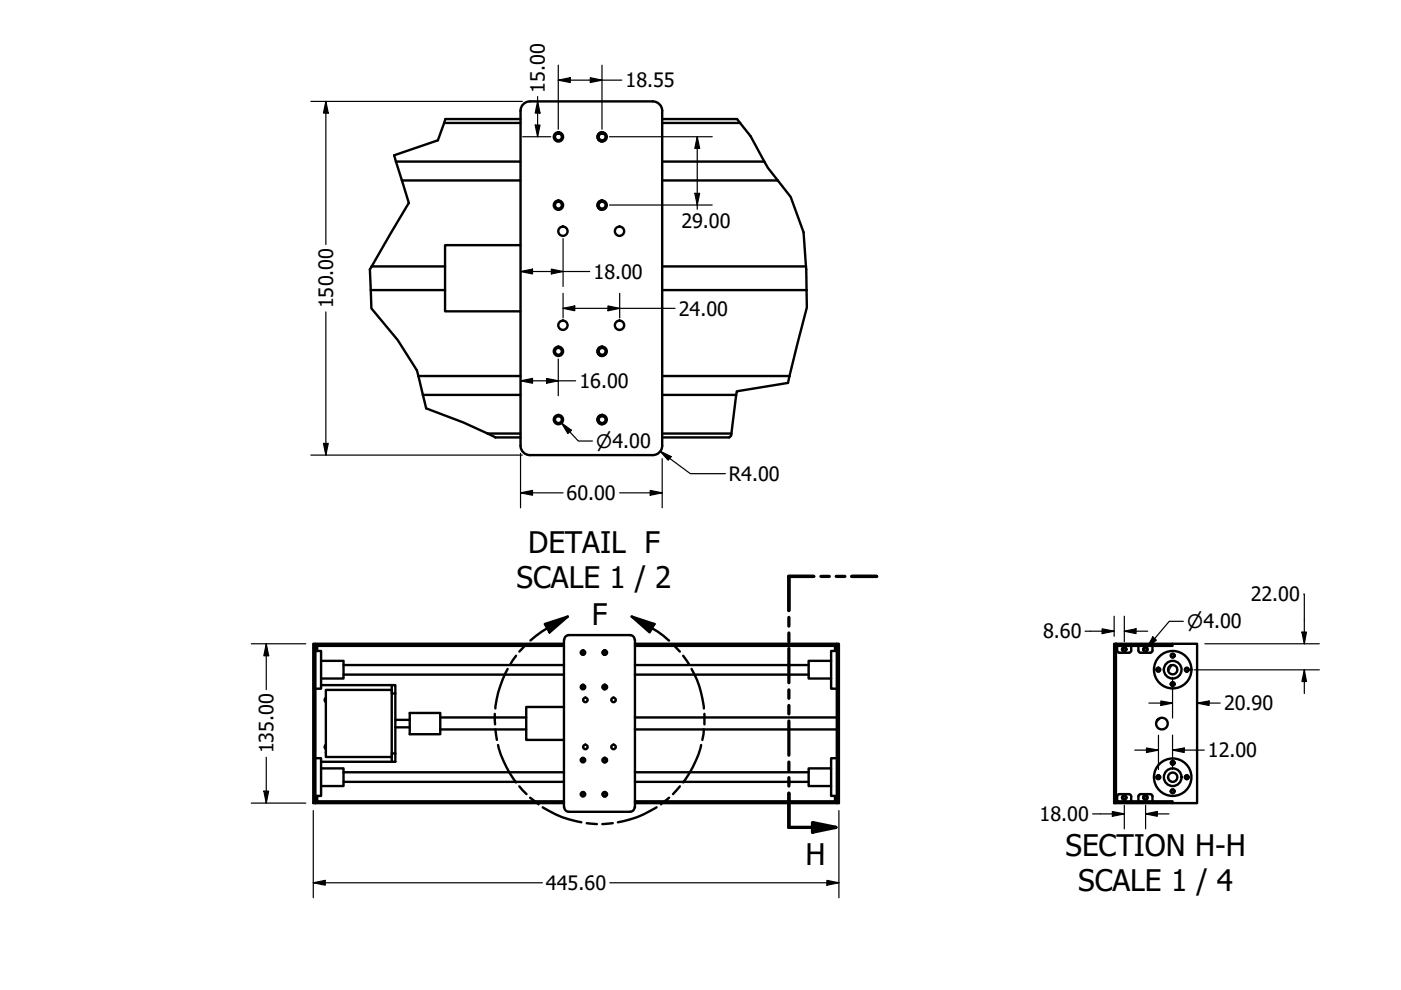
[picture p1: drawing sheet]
<svg xmlns="http://www.w3.org/2000/svg" width="297mm" height="210mm" viewBox="0 0 297 210" stroke-linecap="round" stroke-linejoin="round" font-family="sans-serif">
<!-- layer: Hatch (ANSI) -->
<g fill="none" stroke="#000" stroke-width=".21">
<path d="M236.2 138.1l.4 .7M241.2 136.5l.7 .4M247.5 136.5l.7 .4M236.2 157.2l.4 .7M236.2 150.8l.4 .7M236.2 144.5l.4 .7M246.2 152.2l-1.1 1.1M248.5 141.1l-.8 1.3M236.2 169.9l.2 .4M236.2 163.5l.4 .7M241.9 169.9l-.7 .4M247.7 165.1l.7 .7"/>
<path d="M248.2 169.9l-.7 .4"/>
</g>
<!-- layer: Visible (ANSI) -->
<g fill="none" stroke="#000" stroke-width=".51">
<path d="M83.9 34.3h26.5M85.2 38.3h25.2M94.2 26.1h16.2M94.4 25.2h16M127.7 28a.98 .98 0 0 0-1 1 .98 .98 0 0 0 1 1M138.4 21.5h-26a2 2 0 0 0-2 2v71a2 2 0 0 0 2 2h26M138.4 21.5a2 2 0 0 1 2 2v71a2 2 0 0 1-2 2M140.4 34.3h21.7M140.4 38.3h24.5M140.4 25.2h15.9M140.4 26.1h16.5M78.8 56.5h15.6"/>
<path d="M110.4 52h-16v14h16M127.7 42.5a.98 .98 0 0 0-1 1 .98 .98 0 0 0 1 1M140.4 56.5h30.5M78.6 61.5h15.8M88.7 79.7h21.7M127.7 73.5a.98 .98 0 0 0-1 1 .98 .98 0 0 0 1 1M140.4 61.5h30.6M140.4 79.7h27M89.7 83.7h20.7M103.4 91.9h7M105 92.7h5.4M127.7 88a.98 .98 0 0 0-1 1 .98 .98 0 0 0 1 1"/>
<path d="M140.4 83.7h15.7M140.4 92.7h14.2M140.4 91.9h14.7M66.9 138h1.2v8h-1.2M66.9 136.5h52.7M66.9 136.9h52.7M67.2 136.9v1.1M119.6 135.7v35.5M120.6 134.7h13M120.6 134.7a.98 .98 0 0 0-1 .9M128.2 137.9a.48 .48 0 0 0-.4 .5 .48 .48 0 0 0 .4 .4M133.6 134.7a.98 .98 0 0 1 1 .9"/>
<path d="M134.6 135.7v35.5M134.6 136.5h42.8M134.6 136.9h42.8M177 136.9v1.1M177.4 138h-1.2v8h1.2M236.2 136.5h.4v33.8h-.4zM236.6 136.5h12v.4h-12zM236.9 136.9v1l.2 .4 2.2 .1M239.8 136.9v1.3l-.4 .2M241.4 136.9v1l.2 .4 2.2 .1M244.3 136.9v1.3l-.4 .2M248.6 136.5h5.2v33.8h-5.2"/>
<path d="M68.1 140.1h4.7v3.8h-4.7M68.1 145.3h15M69.1 148l-.3 .4 .3 .5M69.1 157.9l-.3 .5 .3 .4M72.8 141h46.8M72.8 143h46.8M83.1 146.3h-14v14.2h14M83.1 159.7h.7v1.8h-.7zM83.1 145.3h.7v1.7h-.7zM83.1 147v12.7M83.8 152.6h3.1M83.8 154.2h3.1"/>
<path d="M83.8 147v12.7M86.9 151.2h6.4v4.5h-6.4zM93.3 152.1h18.3M93.3 154.7h18.3M119.6 149.9h-8v7h8M128.2 145.2a.48 .48 0 0 0-.4 .5 .48 .48 0 0 0 .4 .4M134.6 152.1h42.8M134.6 154.7h42.8M134.6 141h36.8M134.6 143h36.8M176.2 140.1h-4.8v3.8h4.8M66.9 160.8h1.2v8h-1.2"/>
<path d="M66.9 170.3v-33.8h-.5v33.8h53.2M66.9 169.9h52.7M67.2 168.8v1.1M68.1 162.9h4.7v3.8h-4.7M68.1 161.5h15M72.8 163.7h46.8M72.8 165.8h46.8M119.6 171.1a.98 .98 0 0 0 1 1M120.6 172.1h13M128.2 167.9a.48 .48 0 0 0-.4 .5 .48 .48 0 0 0 .4 .5M128.2 160.7a.48 .48 0 0 0-.4 .5 .48 .48 0 0 0 .4 .4M134.6 171.1a.98 .98 0 0 1-1 1"/>
<path d="M134.6 170.3h43.3v-33.8h-.5v33.8M134.6 163.7h36.8M134.6 165.8h36.8M134.6 169.9h42.8M176.2 162.9h-4.8v3.8h4.8M177 168.8v1.1M177.4 160.8h-1.2v8h1.2M236.6 169.9h12v.4h-12zM239.3 168.4h-2.2l-.2 .4v1.1M239.4 168.4l.4 .2v1.3M243.8 168.4h-2.2l-.2 .4v1.1M243.9 168.4l.4 .2v1.3"/>
<circle cx="118.4" cy="29" r=".98"/>
<circle cx="118.4" cy="29" r=".73"/>
<circle cx="127.7" cy="29" r=".98"/>
<circle cx="127.7" cy="29" r=".73"/>
<circle cx="118.4" cy="43.5" r=".98"/>
<circle cx="118.4" cy="43.5" r=".73"/>
<circle cx="119.3" cy="49" r=".98"/>
<circle cx="127.7" cy="43.5" r=".98"/>
<circle cx="127.7" cy="43.5" r=".73"/>
<circle cx="131.3" cy="49" r=".98"/>
<circle cx="118.4" cy="74.5" r=".98"/>
<circle cx="118.4" cy="74.5" r=".73"/>
<circle cx="119.3" cy="69" r=".98"/>
<circle cx="127.7" cy="74.5" r=".98"/>
<circle cx="127.7" cy="74.5" r=".73"/>
<circle cx="131.3" cy="69" r=".98"/>
<circle cx="118.4" cy="89" r=".98"/>
<circle cx="118.4" cy="89" r=".73"/>
<circle cx="127.7" cy="89" r=".98"/>
<circle cx="127.7" cy="89" r=".73"/>
<circle cx="123.6" cy="138.4" r=".35"/>
<circle cx="123.6" cy="138.4" r=".48"/>
<circle cx="128.2" cy="138.4" r=".35"/>
<circle cx="128.2" cy="138.4" r=".48"/>
<circle cx="238.3" cy="137.7" r=".48"/>
<circle cx="238.3" cy="137.7" r=".35"/>
<circle cx="242.9" cy="137.7" r=".35"/>
<circle cx="242.9" cy="137.7" r=".48"/>
<circle cx="248.6" cy="139" r=".41"/>
<circle cx="248.6" cy="139" r=".35"/>
<circle cx="123.6" cy="145.7" r=".35"/>
<circle cx="123.6" cy="145.7" r=".48"/>
<circle cx="124.1" cy="148.4" r=".48"/>
<circle cx="124.1" cy="158.4" r=".48"/>
<circle cx="128.2" cy="145.7" r=".35"/>
<circle cx="128.2" cy="145.7" r=".48"/>
<circle cx="130.1" cy="158.4" r=".48"/>
<circle cx="130.1" cy="148.4" r=".48"/>
<circle cx="245.6" cy="142" r=".35"/>
<circle cx="245.6" cy="142" r=".41"/>
<circle cx="246.3" cy="153.4" r="1.24"/>
<circle cx="248.6" cy="142" r="4"/>
<circle cx="248.6" cy="142" r=".98"/>
<circle cx="248.6" cy="145" r=".35"/>
<circle cx="248.6" cy="145" r=".41"/>
<circle cx="248.6" cy="142" r="1.87"/>
<circle cx="251.6" cy="142" r=".35"/>
<circle cx="251.6" cy="142" r=".41"/>
<circle cx="123.6" cy="168.4" r=".35"/>
<circle cx="123.6" cy="161.2" r=".35"/>
<circle cx="123.6" cy="161.2" r=".48"/>
<circle cx="123.6" cy="168.4" r=".48"/>
<circle cx="128.2" cy="168.4" r=".35"/>
<circle cx="128.2" cy="161.2" r=".35"/>
<circle cx="128.2" cy="161.2" r=".48"/>
<circle cx="128.2" cy="168.4" r=".48"/>
<circle cx="238.3" cy="169.1" r=".48"/>
<circle cx="238.3" cy="169.1" r=".35"/>
<circle cx="242.9" cy="169.1" r=".35"/>
<circle cx="242.9" cy="169.1" r=".48"/>
<circle cx="245.6" cy="164.8" r=".35"/>
<circle cx="245.6" cy="164.8" r=".41"/>
<circle cx="248.6" cy="164.8" r="1.87"/>
<circle cx="248.6" cy="161.7" r=".41"/>
<circle cx="248.6" cy="167.8" r=".35"/>
<circle cx="248.6" cy="161.7" r=".35"/>
<circle cx="248.6" cy="167.8" r=".41"/>
<circle cx="248.6" cy="164.8" r=".98"/>
<circle cx="248.6" cy="164.8" r="4"/>
<circle cx="251.6" cy="164.8" r=".35"/>
<circle cx="251.6" cy="164.8" r=".41"/>
</g>
<!-- layer: Break Line (ANSI) -->
<path d="M94.4 25.2l-1.6 4.6-9.2 3.1 3.1 10.1-8.3 14.1 .3 8.3 5.6 6.7 4.1 6.4 2 8.1a106.5 106.5 0 0 1 14.6 6.1M156.3 25.2l2.8 3.7 3.7 6.7 4.8 6.2 2.8 7.4a140.7 140.7 0 0 1 .7 16l-4 16-10.9 1.8-1.2 9.4-.4 .3" fill="none" stroke="#000" stroke-width=".51"/>
<!-- layer: Detail Boundary (ANSI) -->
<g fill="none" stroke="#000" stroke-width=".51">
<path d="M109.4 139l-1.2 1.9M111.6 136.6l-1.5 1.5M115.5 132.3l4.9-1.6-3.9 3.4zM120.4 130.7a33.9 33.9 0 0 0-7.9 5.1M133.9 130.7l4.8 1.6-1 1.8zM133.9 130.7a30.8 30.8 0 0 1 7.9 5.1h.1M142.6 136.6l1.5 1.5M144.8 139l1.3 1.9M104.9 151.4l.1 2.2M105 154.7l.3 2.2M105.6 158a22.1 22.1 0 0 0 3.8 7.9M107.6 141.8l-.5 1a21.3 21.3 0 0 0-2.1 7.4"/>
<path d="M146.6 141.8a20 20 0 0 1 2.6 8.4M148.7 158a22.1 22.1 0 0 1-3.9 7.9M149.2 154.7l-.3 2.2M149.4 151.4v2.2M110.1 166.7l1.5 1.7M112.4 169.1l1.8 1.4M115.1 171.2l.2 .1a21.1 21.1 0 0 0 8 3M124.4 174.5l2.2 .2M129.9 174.5l-2.2 .2M139.2 171.2l-.2 .1a21.1 21.1 0 0 1-8 3M141.9 169.1l-1.8 1.4M144.1 166.7l-1.4 1.7"/>
</g>
<g fill="#000">
<path d="M115.5 132.3l4.9-1.6-3.9 3.4z" fill-rule="evenodd"/>
<path d="M133.9 130.7l4.8 1.6-1 1.8z" fill-rule="evenodd"/>
</g>
<!-- layer: Section Line (ANSI) -->
<g fill="none" stroke="#000" stroke-width=".7">
<path d="M167.3 130.9v1.9M167.3 134.2v1.9M167.3 137.5v7.3M172.5 122.2h-5.2v7.2M174.1 122.2h1.7M177.3 122.2h1.8M180.6 122.2h5.3M167.3 146.3v1.8M167.3 149.6v1.8M167.3 152.9v7.2M167.3 161.6v1.8M167.3 164.9v1.8"/>
<path d="M167.3 168.2v7.2h9.9M172.3 174.4l4.9 1-4.9 1z"/>
</g>
<path d="M172.3 174.4l4.9 1-4.9 1z" fill-rule="evenodd" fill="#000"/>
<!-- layer: Dimension (ANSI) -->
<g fill="none" stroke="#000" stroke-width=".25">
<path d="M118.4 17l2.5-.5v1zM118.4 17h13.4M118.4 13.8v13.6M125.2 16.5l2.4 .5-2.4 .5zM127.6 13.8v13.6M65.9 21.5h44.8M69.1 21.5l.5 2.5h-1zM69.1 21.5v30.4M110.8 29h6M113.5 26.5h1l-.5 2.5zM114 21.5l.5 2.5h-1zM114 20.5v8.5"/>
<path d="M129.2 29h21.8M147.8 29l.5 2.5h-1zM147.8 29v15.4M110.4 57.6l2.5-.5v1zM110.4 57.6h14.6M116.9 57.1l2.5 .5-2.5 .5zM119.4 50.6v10.1M129.2 43.5h21.8M147.3 41h1l-.5 2.5zM69.1 66.1v30.4M118.4 76.1v7.8M119.4 65.4l2.5-.5v1z"/>
<path d="M119.4 62.2v5.2M119.4 65.4h23.7M128.9 64.9l2.5 .5-2.5 .5zM131.4 62.2v5.2M65.9 96.5h44.8M68.6 94h1l-.5 2.5zM110.4 80.7l2.5-.5v1.1zM110.4 80.7h11.6M110.4 96.1v11.6M115.9 80.2l2.5 .5-2.5 .6zM119.1 89.7l2.1 1.5-.8 .7zM119.1 89.7l3.5 3.8h3"/>
<path d="M140 95.7l2.3 1.1-.6 .8zM140 95.7l6.4 4.7h7.4M140.4 97.3v10.4M110.4 104.5l2.5-.5v1zM110.4 104.5h9M131.4 104.5h9M137.9 104l2.5 .5-2.5 .5zM53.3 136.5h11.5M56.5 136.5l.5 2.5h-1.1zM56.5 136.5v9.7M230.1 133.8h6.1M233.7 133.3l2.5 .5-2.5 .5z"/>
<path d="M236.2 130.7v4.2M238.4 133.8l2.5-.5v1zM238.4 130.7v5.4M238.4 133.8h4.9M244.4 135l.8 .7-2 1.6zM250.9 131.7h-3l-4.7 5.6M255.5 136.5h24.2M276 134h1l-.5 2.5zM276.4 126h.1v10.5M240.6 159h5M243.1 158.6l2.5 .4-2.5 .5zM243.6 149.1h5"/>
<path d="M245.6 155.9v7.3M246.1 148.6l2.5 .5-2.5 .5zM248.6 159l2.5-.4v.9zM248.6 159h6.7M248.6 143.6v8.6M248.6 155.9v7.3M253.2 142h26.5M253.8 149.1l2.5-.5v1zM253.8 149.1h4.9M276.5 142l.5 2.5h-1zM276.5 142v5M53.3 170.3h11.5"/>
<path d="M55.9 167.7h1.1l-.5 2.6zM56.5 160.6v9.7M66.4 171.9v18.4M177.9 171.9v18.4M231.6 172.6h6.8M235.8 172.1l2.6 .5-2.6 .5zM238.4 170.7v5M242.9 172.6l2.5-.5v1zM242.9 172.6h4.9M242.9 170.7v5M66.4 187.2l2.6-.5v1zM66.4 187.2h48.6"/>
<path d="M129.3 187.2h48.6M175.3 186.7l2.6 .5-2.6 .5z"/>
</g>
<g fill="#000">
<path d="M118.4 17l2.5-.5v1z" fill-rule="evenodd"/>
<path d="M125.2 16.5l2.4 .5-2.4 .5z" fill-rule="evenodd"/>
<path d="M69.1 21.5l.5 2.5h-1z" fill-rule="evenodd"/>
<path d="M113.5 26.5h1l-.5 2.5z" fill-rule="evenodd"/>
<path d="M114 21.5l.5 2.5h-1z" fill-rule="evenodd"/>
<path d="M147.8 29l.5 2.5h-1z" fill-rule="evenodd"/>
<path d="M110.4 57.6l2.5-.5v1z" fill-rule="evenodd"/>
<path d="M116.9 57.1l2.5 .5-2.5 .5z" fill-rule="evenodd"/>
<path d="M147.3 41h1l-.5 2.5z" fill-rule="evenodd"/>
<path d="M119.4 65.4l2.5-.5v1z" fill-rule="evenodd"/>
<path d="M128.9 64.9l2.5 .5-2.5 .5z" fill-rule="evenodd"/>
<path d="M68.6 94h1l-.5 2.5z" fill-rule="evenodd"/>
<path d="M110.4 80.7l2.5-.5v1.1z" fill-rule="evenodd"/>
<path d="M115.9 80.2l2.5 .5-2.5 .6z" fill-rule="evenodd"/>
<path d="M119.1 89.7l2.1 1.5-.8 .7z" fill-rule="evenodd"/>
<path d="M140 95.7l2.3 1.1-.6 .8z" fill-rule="evenodd"/>
<path d="M110.4 104.5l2.5-.5v1z" fill-rule="evenodd"/>
<path d="M137.9 104l2.5 .5-2.5 .5z" fill-rule="evenodd"/>
<path d="M56.5 136.5l.5 2.5h-1.1z" fill-rule="evenodd"/>
<path d="M233.7 133.3l2.5 .5-2.5 .5z" fill-rule="evenodd"/>
<path d="M238.4 133.8l2.5-.5v1z" fill-rule="evenodd"/>
<path d="M244.4 135l.8 .7-2 1.6z" fill-rule="evenodd"/>
<path d="M276 134h1l-.5 2.5z" fill-rule="evenodd"/>
<path d="M243.1 158.6l2.5 .4-2.5 .5z" fill-rule="evenodd"/>
<path d="M246.1 148.6l2.5 .5-2.5 .5z" fill-rule="evenodd"/>
<path d="M248.6 159l2.5-.4v.9z" fill-rule="evenodd"/>
<path d="M253.8 149.1l2.5-.5v1z" fill-rule="evenodd"/>
<path d="M276.5 142l.5 2.5h-1z" fill-rule="evenodd"/>
<path d="M55.9 167.7h1.1l-.5 2.6z" fill-rule="evenodd"/>
<path d="M235.8 172.1l2.6 .5-2.6 .5z" fill-rule="evenodd"/>
<path d="M242.9 172.6l2.5-.5v1z" fill-rule="evenodd"/>
<path d="M66.4 187.2l2.6-.5v1z" fill-rule="evenodd"/>
<path d="M175.3 186.7l2.6 .5-2.6 .5z" fill-rule="evenodd"/>
</g>
<g font-size="6.3">
<text x="112" y="117.2">DETAIL F</text>
<text x="109.5" y="124.7">SCALE 1 / 2</text>
<text x="125.5" y="132.5">F</text>
<text x="170.8" y="183.5">H</text>
<text x="225.9" y="181.5">SECTION H-H</text>
<text x="228.6" y="188.9">SCALE 1 / 4</text>
</g>
<g font-size="4.2">
<text x="115.5" y="19.7" transform="rotate(-90 115.5 19.7)">15.00</text>
<text x="132.7" y="18.5">18.55</text>
<text x="144.5" y="48.3">29.00</text>
<text x="125.9" y="59.1">18.00</text>
<text x="70.6" y="65.4" transform="rotate(-90 70.6 65.4)">150.00</text>
<text x="143.9" y="66.9">24.00</text>
<text x="122.9" y="82.3">16.00</text>
<text x="154.6" y="102">R4.00</text>
<text x="120.1" y="106">60.00</text>
<text x="265.2" y="127.5">22.00</text>
<text x="221.2" y="135.4">8.60</text>
<text x="259.5" y="150.6">20.90</text>
<text x="58" y="159.7" transform="rotate(-90 58 159.7)">135.00</text>
<text x="256.1" y="160.6">12.00</text>
<text x="220.4" y="174.1">18.00</text>
<text x="115.8" y="188.7">445.60</text>
</g>
<g font-size="3.9">
<text x="126.4" y="95">⌀4.00</text>
<text x="251.7" y="133.2">⌀4.00</text>
</g>
</svg>
